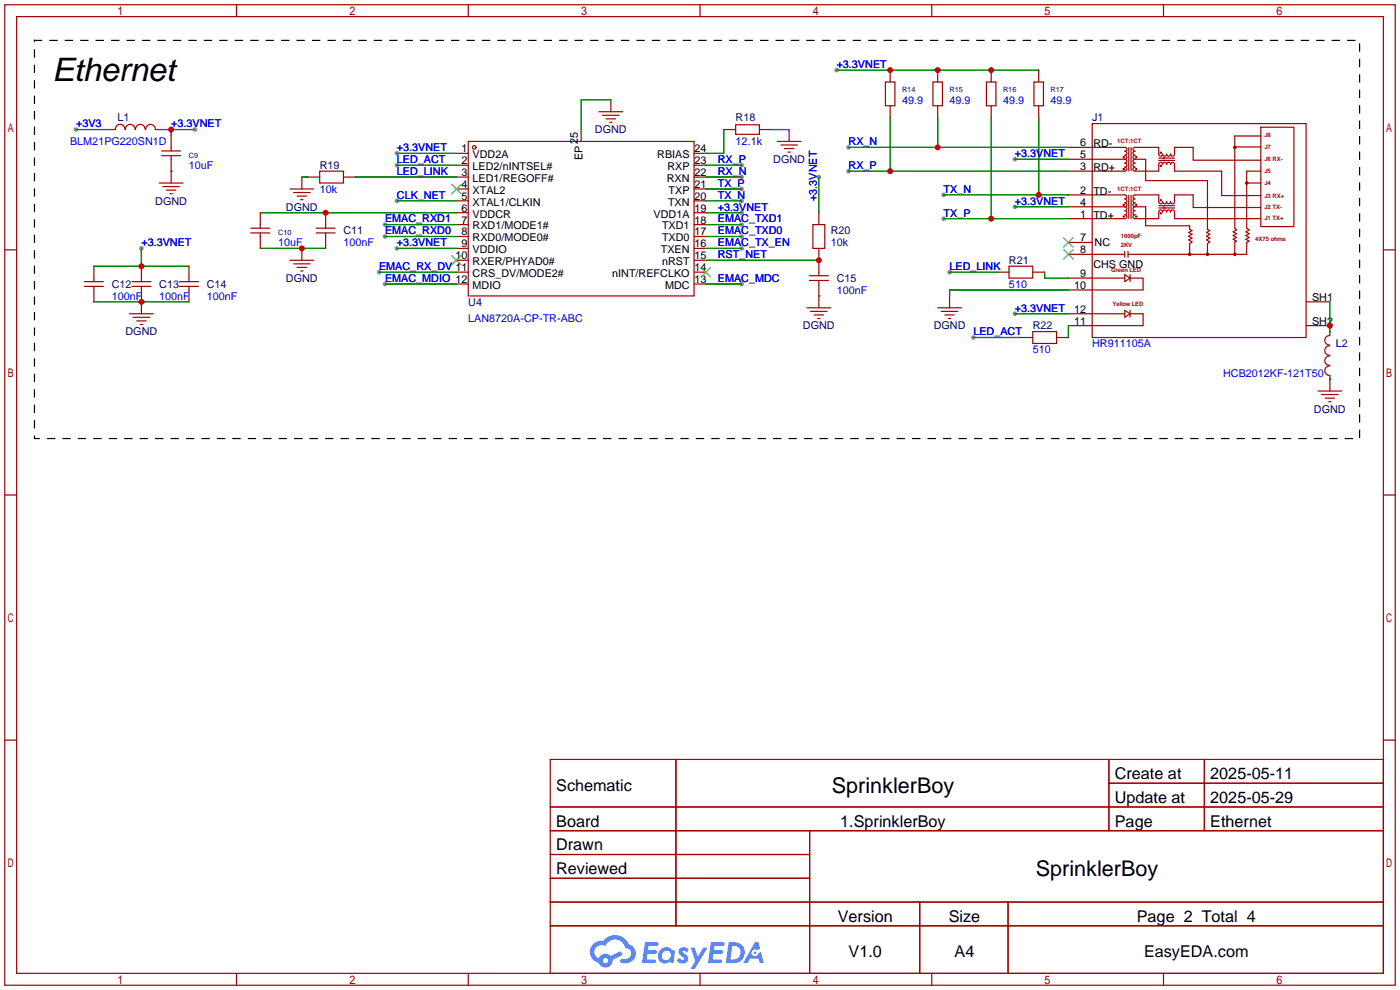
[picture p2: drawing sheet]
<svg xmlns="http://www.w3.org/2000/svg" width="299mm" height="212mm" viewBox="0 0 299 212" stroke-linecap="round" stroke-linejoin="round" font-family="sans-serif">
<g fill="#999">
<circle cx="202.9" cy="58.2" r=".51"/>
<circle cx="208" cy="72.1" r=".51"/>
<circle cx="16.3" cy="27.7" r=".51"/>
<circle cx="41.7" cy="27.7" r=".51"/>
<circle cx="84.8" cy="32.8" r=".51"/>
<circle cx="84.8" cy="35.3" r=".51"/>
<circle cx="216.9" cy="67.1" r=".51"/>
<circle cx="84.8" cy="42.9" r=".51"/>
<circle cx="82.3" cy="48" r=".51"/>
<circle cx="82.3" cy="50.5" r=".51"/>
<circle cx="84.8" cy="53.1" r=".51"/>
<circle cx="81" cy="58.2" r=".51"/>
<circle cx="82.3" cy="60.7" r=".51"/>
<circle cx="158.5" cy="60.7" r=".51"/>
<circle cx="175" cy="37.8" r=".51"/>
<circle cx="158.5" cy="53.1" r=".51"/>
<circle cx="158.5" cy="50.5" r=".51"/>
<circle cx="158.5" cy="48" r=".51"/>
<circle cx="158.5" cy="42.9" r=".51"/>
<circle cx="158.5" cy="40.4" r=".51"/>
<circle cx="158.5" cy="37.8" r=".51"/>
<circle cx="158.5" cy="35.3" r=".51"/>
<circle cx="158.5" cy="45.5" r=".51"/>
<circle cx="30.2" cy="53.1" r=".51"/>
<circle cx="201.7" cy="41.7" r=".51"/>
<circle cx="201.7" cy="46.7" r=".51"/>
<circle cx="178.8" cy="15" r=".51"/>
<circle cx="216.9" cy="44.2" r=".51"/>
<circle cx="216.9" cy="34" r=".51"/>
<circle cx="181.4" cy="31.5" r=".51"/>
<circle cx="181.4" cy="36.6" r=".51"/>
</g>
<g fill="none" stroke="#a10000" stroke-width=".25">
<path d="M1 1h297.2v209.6h-297.2zM3.6 3.6h292.1v204.4h-292.1zM50.5 1v2.6M100.1 1v2.6M149.6 1v2.6M199.1 1v2.6M248.7 1v2.6M1 53.4h2.6M295.7 53.4h2.5M1 105.8h2.6M295.7 105.8h2.5M1 158.2h2.6"/>
<path d="M295.7 158.2h2.5M117.6 162.3h178.1v45.7h-178.1zM117.6 172.5h178.1M117.6 177.5h178.1M144.5 162.3v35.6M173 177.5v30.5M237 162.3v15.2M237 167.4h58.7M257.4 162.3v15.2M117.6 182.6h55.4M117.6 192.8h178.1M117.6 187.7h55.4"/>
<path d="M117.6 197.9h178.1M196.6 192.8v15.2M215.4 192.8v15.2M50.5 208v2.6M100.1 208v2.6M149.6 208v2.6M199.1 208v2.6M248.7 208v2.6"/>
</g>
<g fill="#5487ff">
<path d="M145.3 202.7a1.3 1.3 0 0 1 1.9 .3l-.4 .6a.54 .54 0 0 0-.9-.2l.1 .2a1.34 1.34 0 0 1 .9 1.8 1.47 1.47 0 0 1-2.3-.1l.5-.6 .8 .5a.31 .31 0 0 0 .4-.3 .31 .31 0 0 0-.3-.4 1.12 1.12 0 0 1-.7-1.8z"/>
<path d="M147.6 202.5h.9l.6 2 1.2-2h.9l-2.7 4.6h-.9l1-1.7z"/>
<path d="M137.8 201.4h1.7a1.31 1.31 0 0 1 1.2 .2 .4 .4 0 0 1-.3 .5l-1.8 .1-.1 .9h1.6a.4 .4 0 0 1 .4 .4 .4 .4 0 0 1-.5 .4h-1.6l-.2 1.2h1.4a.46 .46 0 0 1 .5 0 .46 .46 0 0 1 .1 .5l-.4 .2h-2.6z"/>
<path d="M151.9 201.4h1.7a1.32 1.32 0 0 1 1.2 .2 .39 .39 0 0 1-.3 .5l-1.8 .1-.1 .9h1.6a.4 .4 0 0 1 .4 .4 .4 .4 0 0 1-.4 .4h-1.7l-.2 1.2h1.4a.46 .46 0 0 1 .5 0 .46 .46 0 0 1 .1 .5l-.4 .2h-2.6z"/>
<path d="M161.3 201.4h.8l.3 1.3-.6 .4a.75 .75 0 0 0-1.1 .3 .75 .75 0 0 0 .5 1 .75 .75 0 0 0 .9-.7l.5-.2 .6 2.3h-.8l-.3-.9h-1.8l-.5 .9h-1z"/>
<path d="M155.7 201.4l-.6 4.4h1.5a2.27 2.27 0 0 0 2.6-2.2 2.27 2.27 0 0 0-2.7-2.2zM156.5 202.1a1.5 1.5 0 0 1 1.8 1.6 1.5 1.5 0 0 1-1.9 1.4h-.3z"/>
<path d="M141.2 203a1.6 1.6 0 0 0-.3 2.3 1.6 1.6 0 0 0 2.3 .2l.7 .3 .3-2.4-.1-.3-.5-.1a1.58 1.58 0 0 0-2.4 0zM141.8 203.5a.98 .98 0 0 1 1.6 .4 .98 .98 0 0 1-1.1 1.3 .94 .94 0 0 1-.9-.7 .94 .94 0 0 1 .4-1z"/>
<path d="M126.8 201.8a2.37 2.37 0 0 0 1.1 4 1.54 1.54 0 0 0 1.8 1 1.54 1.54 0 0 0 1.2-1.6l2.2-1.1-.5-.8-2 1a1.57 1.57 0 0 0-2.7 .5 1.5 1.5 0 0 1-.7-2.1 1.5 1.5 0 0 1 2.2-.5 2.23 2.23 0 0 1 2.3-1.4 2.23 2.23 0 0 1 2 1.8 1.16 1.16 0 0 1 1.2 1.1 1.16 1.16 0 0 1-1.1 1.2h-.7a.47 .47 0 0 0-.5 .4 .47 .47 0 0 0 .4 .5 2.17 2.17 0 0 0 2.5-.9 2.17 2.17 0 0 0-.3-2.7l-.8-.4a3.2 3.2 0 0 0-5.5-.7l-1.1 .1zM128.8 205.3a.6 .6 0 0 1 1.2 0 .6 .6 0 0 1-1.2 0z"/>
<circle cx="161.4" cy="203.6" r=".28"/>
</g>
<g fill="none" stroke="#a10000" stroke-width=".25">
<path d="M189.2 17.5h2.1v5.1h-2.1zM190.2 15v2.5M199.4 17.5h2v5.1h-2zM200.4 15v2.5M210.8 17.5h2.1v5.1h-2.1zM211.8 15v2.5M221 17.5h2v5.1h-2zM222 15v2.5M23.9 27.7h.7M24.7 27.7a1.01 1.01 0 0 1 1-1.1 1.01 1.01 0 0 1 1 1.1M26.8 27.7a1.01 1.01 0 0 1 1-1.1 1.01 1.01 0 0 1 1 1.1M29 27.7a1.01 1.01 0 0 1 1-1.1 1.01 1.01 0 0 1 1 1.1"/>
<path d="M31.2 27.7a1.01 1.01 0 0 1 1-1.1 1.01 1.01 0 0 1 1 1.1M33.3 27.7h.7M34 39.1h5.1M34.5 33.3h4.1M34.5 32.3h4.1M34.8 39.9h3.6M36.6 29v3.3M36.6 33.3v5.8M64.5 37.8v2.6M65.8 37.8h2.5M68.3 36.6h5.1v2.5h-5.1zM73.4 37.8h2.5"/>
<path d="M97.5 32.8h2.6M97.5 35.3h2.6M97.5 37.8h2.6M100.1 30.2h48.2v33h-48.2zM124.2 27.7v2.5M128 23.9h5.1M128.8 24.6h3.5M129.5 25.4h2.1M130.3 26.2h.5M130.6 21.3v2.6M148.3 32.8h2.6M148.3 35.3h2.6"/>
<path d="M148.3 37.8h2.6M154.7 27.7h2.5M157.2 26.7h5.1v2h-5.1zM162.3 27.7h2.5M166.1 30.2h5.1M166.9 31h3.5M167.6 31.8h2.1M168.4 32.5h.5M168.7 27.7v2.5M190.2 22.6v2.5M200.4 22.6v2.5M211.8 22.6v2.5"/>
<path d="M222 22.6v2.5M228.3 31.5h12.1a.42 .42 0 0 1 .4 .4 .42 .42 0 0 1-.4 .4 .43 .43 0 0 1 .4 .5 .43 .43 0 0 1-.4 .4 .43 .43 0 0 1 .4 .4 .43 .43 0 0 1-.4 .4M228.3 34h12.1M233.4 26.4h45.7v45.7h-45.7zM240.4 34a.42 .42 0 0 1 .4 .5 .42 .42 0 0 1-.4 .4 .43 .43 0 0 1 .4 .4 .43 .43 0 0 1-.4 .4 .43 .43 0 0 1 .4 .4 .43 .43 0 0 1-.4 .5h-12.1M241.2 31.5v5M241.7 31.5v5M242.6 34h2.2M242.6 34a.42 .42 0 0 0-.5 .5 .42 .42 0 0 0 .5 .4 .43 .43 0 0 0-.5 .4 .43 .43 0 0 0 .5 .4 .43 .43 0 0 0-.5 .4 .43 .43 0 0 0 .5 .5h5v-1.5a.42 .42 0 0 1 .5-.4 .42 .42 0 0 1 .4 .4 .43 .43 0 0 1 .4-.4 .43 .43 0 0 1 .4 .4 .43 .43 0 0 1 .5-.4 .43 .43 0 0 1 .4 .4M244.9 34.1v4.5h13.2v10.4l.5 .3-.7 .4 .7 .4-.7 .4 .7 .4-.7 .4 .7 .4-.5 .4v2.3M247.6 34.3h3.4M247.6 33.8h3.4"/>
<path d="M250.2 32.9a.42 .42 0 0 0 .4 .5 .42 .42 0 0 0 .4-.5v-1.4h4v2.7h14.5M250.2 35.1a.42 .42 0 0 1 .4-.4 .42 .42 0 0 1 .4 .4v1.5h10.1v5.2h8.4M250.2 32.9a.43 .43 0 0 1-.4 .5 .43 .43 0 0 1-.5-.5 .43 .43 0 0 1-.4 .5 .43 .43 0 0 1-.4-.5 .42 .42 0 0 1-.4 .5 .42 .42 0 0 1-.5-.5v-1.4h-5a.42 .42 0 0 0-.5 .4 .42 .42 0 0 0 .5 .4 .43 .43 0 0 0-.5 .5 .43 .43 0 0 0 .5 .4 .43 .43 0 0 0-.5 .4 .43 .43 0 0 0 .5 .4M263.9 31.4h5.6M266.4 39.1h3.1M269.5 27.2h7v21.2h-7zM269.5 36.6h-3.1v12.2l.6 .3-.7 .4 .7 .4-.7 .4 .7 .4-.7 .4 .7 .4-.6 .3v2.6h-25.3M269.5 29.1h-5.6v19.7l.4 .3-.7 .4 .7 .4-.7 .4 .7 .4-.7 .4 .7 .4-.4 .2v2.7M20.1 56.9v3.3M30.2 56.9v3.3M35.6 40.6h2M36.3 41.4h.5"/>
<path d="M40.4 56.9v3.3M53.6 49.8h4.1M53.6 48.8h4.1M55.6 45.5v3.3M55.6 49.8v3.3M62 40.4h5.1M62 55.6h5.1M62.7 41.1h3.6M62.7 56.4h3.6M63.5 41.9h2M63.5 57.2h2M64.3 42.7h.5"/>
<path d="M64.3 57.9h.5M64.5 53.1v2.5M67.6 49.8h4M67.6 48.8h4M69.6 45.5v3.3M69.6 49.8v3.3M97.5 40.4h2.6M97.5 42.9h2.6M97.5 45.5h2.6M97.5 48h2.6M97.5 50.5h2.6M97.5 53.1h2.6"/>
<path d="M97.5 55.6h2.6M97.5 58.2h2.6M148.3 40.4h2.6M148.3 42.9h2.6M148.3 45.5h2.6M148.3 48h2.6M148.3 50.5h2.6M148.3 53.1h2.6M148.3 55.6h2.6M148.3 58.2h2.6M173 59.9h4M173 58.9h4"/>
<path d="M173.7 48h2.6v5.1h-2.6zM175 45.5v2.5M175 53.1v5.8M175 59.9v5.9M213.1 58.2h2.5M215.6 56.9h5.1v2.5h-5.1zM220.7 58.2h2.6M228.3 41.7h12.1a.42 .42 0 0 1 .4 .4 .42 .42 0 0 1-.4 .4 .43 .43 0 0 1 .4 .4 .43 .43 0 0 1-.4 .4 .43 .43 0 0 1 .4 .5 .43 .43 0 0 1-.4 .4M228.3 54.4h12.1M228.3 59.4h12.1M228.3 44.2h12.1M228.3 51.8h5.1"/>
<path d="M240.4 44.2a.42 .42 0 0 1 .4 .4 .42 .42 0 0 1-.4 .4 .43 .43 0 0 1 .4 .5 .43 .43 0 0 1-.4 .4 .43 .43 0 0 1 .4 .4 .43 .43 0 0 1-.4 .4h-12.1M240.4 53.7v1.3M240.4 58.7l1.1 .7-1.1 .8zM241.1 53.7v1.3M241.2 41.7v5M241.5 59.4h2.8v2.6h-16M241.5 58.7v1.5M241.7 41.7v5M242.6 44.2h2.2M242.6 44.2a.42 .42 0 0 0-.5 .4 .42 .42 0 0 0 .5 .4 .43 .43 0 0 0-.5 .5 .43 .43 0 0 0 .5 .4 .43 .43 0 0 0-.5 .4 .43 .43 0 0 0 .5 .4h5v-1.4a.42 .42 0 0 1 .5-.4 .42 .42 0 0 1 .4 .4 .43 .43 0 0 1 .4-.4 .43 .43 0 0 1 .4 .4 .43 .43 0 0 1 .5-.4 .43 .43 0 0 1 .4 .4M244.9 44.2v4.1h9.4v.7l.5 .3-.7 .4 .7 .4-.7 .4 .7 .4-.7 .4 .7 .4-.5 .4v2.3M247.6 44.4h3.4"/>
<path d="M247.6 44h3.4M250.2 43.1a.42 .42 0 0 0 .4 .5 .42 .42 0 0 0 .4-.5v-1.4h4v2.7h14.5M250.2 45.3a.42 .42 0 0 1 .4-.4 .42 .42 0 0 1 .4 .4v1.5l18.5-.1M250.2 43.1a.43 .43 0 0 1-.4 .5 .43 .43 0 0 1-.5-.5 .43 .43 0 0 1-.4 .5 .43 .43 0 0 1-.4-.5 .42 .42 0 0 1-.4 .5 .42 .42 0 0 1-.5-.5v-1.4h-5a.42 .42 0 0 0-.5 .4 .42 .42 0 0 0 .5 .4 .43 .43 0 0 0-.5 .4 .43 .43 0 0 0 .5 .4 .43 .43 0 0 0-.5 .5 .43 .43 0 0 0 .5 .4M18 61.2h4.1M18 60.2h4.1M20.1 61.2v3.3M27.7 67.1h5.1M28.2 61.2h4.1M28.2 60.2h4.1M28.4 67.8h3.6M29.2 68.6h2"/>
<path d="M30 69.3h.5M30.2 61.2v5.9M38.4 61.2h4M38.4 60.2h4M40.4 61.2v3.3M97.5 60.7h2.6M148.3 60.7h2.6M172.5 65.8h5M173.2 66.5h3.6M174 67.3h2M174.8 68.1h.5M200.4 65.8h5.1"/>
<path d="M201.2 66.5h3.5M201.9 67.3h2.1M202.7 68.1h.5M202.9 63.2v2.6M218.2 72.1h2.5M220.7 70.9h5.1v2.5h-5.1zM225.8 72.1h2.5M228.3 67.1h12.1M240.4 66.3l1.1 .8-1.1 .7zM241.5 66.3v1.5M241.5 67.1h2.8v2.5h-16M279.1 69.6h5.1"/>
<path d="M279.1 64.5h5.1M284.2 76.1a1.01 1.01 0 0 0-1.1 1 1.01 1.01 0 0 0 1.1 1M284.2 73.9a1.01 1.01 0 0 0-1.1 1 1.01 1.01 0 0 0 1.1 1M284.2 78.2a1.01 1.01 0 0 0-1.1 1 1.01 1.01 0 0 0 1.1 1M284.2 71.7a1.01 1.01 0 0 0-1.1 1 1.01 1.01 0 0 0 1.1 1M284.2 70.9v.7M281.7 83.6h5.1M282.4 84.3h3.6M283.2 85.1h2M284 85.9h.5M284.2 80.3v3.3"/>
<circle cx="101.3" cy="31.5" r=".38"/>
<circle cx="240.2" cy="36.1" r=".13"/>
<circle cx="240.2" cy="33.6" r=".13"/>
<circle cx="242.8" cy="36.1" r=".13"/>
<circle cx="242.8" cy="33.6" r=".13"/>
<circle cx="248.1" cy="32.6" r=".13"/>
<circle cx="248.1" cy="35.4" r=".13"/>
<circle cx="263.9" cy="31.5" r=".25"/>
<circle cx="266.4" cy="39.1" r=".25"/>
<circle cx="240.2" cy="46.3" r=".13"/>
<circle cx="240.2" cy="43.8" r=".13"/>
<circle cx="242.8" cy="46.3" r=".13"/>
<circle cx="242.8" cy="43.8" r=".13"/>
<circle cx="248.1" cy="45.6" r=".13"/>
<circle cx="248.1" cy="42.8" r=".13"/>
<circle cx="254.3" cy="54.4" r=".25"/>
<circle cx="258.1" cy="54.4" r=".25"/>
<circle cx="263.9" cy="54.4" r=".25"/>
</g>
<path d="M96.5 39.4l2.1 2M98.6 39.4l-2.1 2M96.5 54.6l2.1 2M98.6 54.6l-2.1 2M149.9 57.2l2 2M151.9 57.2l-2 2M227.3 50.8l2.1 2M227.3 53.3l2.1 2.1M229.4 50.8l-2.1 2M229.4 53.3l-2.1 2.1" fill="none" stroke="#3c3" stroke-width=".25"/>
<g fill="none" stroke="#008700" stroke-width=".25">
<path d="M178.8 15h43.2M16.3 27.7h7.6M34 27.7h7.7M36.6 36.6h.1M36.6 27.7v1.3M64.5 37.8h1.3M75.9 37.8h21.6M84.8 32.8h12.7M84.8 35.3h12.7M130.6 21.3h-6.4v6.4M150.9 35.3h7.6M150.9 37.8h7.6"/>
<path d="M154.7 27.7v5.1h-3.8M164.8 27.7h3.9M175 37.8v7.7M181.4 31.5h46.9M181.4 36.6h46.9M190.2 25.1v11.5M200.4 25.1v6.4M211.8 25.1v21.6M216.9 34h11.4M222 25.1v16.6M20.1 56.9h20.3M30.2 53.1v3.8"/>
<path d="M55.6 45.5h41.9M55.6 53.1h14M81 58.2h16.5M82.3 48h15.2M82.3 50.5h15.2M84.8 42.9h12.7M84.8 53.1h12.7M150.9 42.9h7.6M150.9 45.5h7.6M150.9 53.1h7.6M150.9 48h7.6M150.9 50.5h7.6"/>
<path d="M150.9 55.6h24.1M150.9 40.4h7.6M201.7 41.7h26.6M201.7 46.7h26.6M202.9 58.2h10.2M216.9 44.2h11.4M223.3 58.2v1.2h5M20.1 64.5h20.3M82.3 60.7h15.2M150.9 60.7h7.6M175 63.2h.1M208 72.1h10.2"/>
<path d="M216.9 67.1h11.4M228.3 69.6v2.5M228.3 62h-25.4v1.2M284.2 64.5v6.4M284.2 81h.1"/>
</g>
<path d="M7.4 8.6h283.2v85.1h-283.2z" fill="none" stroke="#000" stroke-width=".25" stroke-dasharray="1.5 1.8"/>
<g fill="#c00">
<circle cx="36.6" cy="27.7" r=".63"/>
<circle cx="69.6" cy="45.5" r=".63"/>
<circle cx="64.5" cy="53.1" r=".63"/>
<circle cx="175" cy="55.6" r=".63"/>
<circle cx="30.2" cy="64.5" r=".63"/>
<circle cx="30.2" cy="56.9" r=".63"/>
<circle cx="222" cy="41.7" r=".63"/>
<circle cx="211.8" cy="46.7" r=".63"/>
<circle cx="190.2" cy="15" r=".63"/>
<circle cx="200.4" cy="15" r=".63"/>
<circle cx="211.8" cy="15" r=".63"/>
<circle cx="200.4" cy="31.5" r=".63"/>
<circle cx="190.2" cy="36.6" r=".63"/>
<circle cx="284.2" cy="69.6" r=".63"/>
</g>
<text font-size="6.9" x="11.2" y="17.4">Ethernet</text>
<g font-size="4.6">
<text x="177.8" y="169.4">SprinklerBoy</text>
<text x="221.4" y="187.2">SprinklerBoy</text>
</g>
<g font-size="3.5">
<text x="238.3" y="166.5">Create at</text>
<text x="258.7" y="166.5">2025-05-11</text>
<text x="118.9" y="169.1">Schematic</text>
<text x="238.3" y="171.6">Update at</text>
<text x="258.7" y="171.6">2025-05-29</text>
<text x="118.9" y="176.7">Board</text>
<text x="179.6" y="176.7">1.SprinklerBoy</text>
<text x="238.3" y="176.7">Page</text>
<text x="258.7" y="176.7">Ethernet</text>
<text x="118.9" y="181.8">Drawn</text>
<text x="118.9" y="186.8">Reviewed</text>
<text x="179.1" y="197">Version</text>
<text x="202.8" y="197">Size</text>
<text x="243" y="197">Page 2 Total 4</text>
<text x="181.4" y="204.6">V1.0</text>
<text x="204" y="204.6">A4</text>
<text x="244.5" y="204.6">EasyEDA.com</text>
</g>
<g font-size="2.3" fill="#00f">
<text x="178.8" y="14.5">+3.3VNET</text>
<text x="192.8" y="22.1">49.9</text>
<text x="202.9" y="22.1">49.9</text>
<text x="214.4" y="22.1">49.9</text>
<text x="224.5" y="22.1">49.9</text>
<text x="16.3" y="27.2">+3V3</text>
<text x="36.6" y="27.2">+3.3VNET</text>
<text x="15" y="31">BLM21PG220SN1D</text>
<text x="84.8" y="32.3">+3.3VNET</text>
<text x="84.8" y="34.8">LED_ACT</text>
<text x="153.4" y="34.8">RX_P</text>
<text x="157.2" y="31">12.1k</text>
<text x="181.4" y="31">RX_N</text>
<text x="216.9" y="33.6">+3.3VNET</text>
<text x="40.4" y="36.1">10uF</text>
<text x="68.3" y="41.2">10k</text>
<text x="84.8" y="37.4">LED_LINK</text>
<text x="153.4" y="39.9">TX_P</text>
<text x="153.4" y="37.4">RX_N</text>
<text x="181.4" y="36.1">RX_P</text>
<text x="201.7" y="41.2">TX_N</text>
<text x="82.3" y="47.5">EMAC_RXD1</text>
<text x="84.8" y="42.5">CLK_NET</text>
<text x="153.4" y="47.5">EMAC_TXD1</text>
<text x="153.4" y="42.5">TX_N</text>
<text x="153.4" y="45">+3.3VNET</text>
<text x="174.5" y="42.9" transform="rotate(-90 174.5 42.9)">+3.3VNET</text>
<text x="201.7" y="46.3">TX_P</text>
<text x="216.9" y="43.7">+3.3VNET</text>
<text x="30.2" y="52.6">+3.3VNET</text>
<text x="59.4" y="52.6">10uF</text>
<text x="73.4" y="52.6">100nF</text>
<text x="82.3" y="50.1">EMAC_RXD0</text>
<text x="84.8" y="52.6">+3.3VNET</text>
<text x="153.4" y="52.6">EMAC_TX_EN</text>
<text x="153.4" y="50.1">EMAC_TXD0</text>
<text x="177.5" y="52.6">10k</text>
<text x="81" y="57.7">EMAC_RX_DV 11</text>
<text x="153.4" y="55.2">RST_NET</text>
<text x="202.9" y="57.7">LED_LINK</text>
<text x="23.9" y="64.1">100nF</text>
<text x="34" y="64.1">100nF</text>
<text x="44.2" y="64.1">100nF</text>
<text x="82.3" y="60.2">EMAC_MDIO 12</text>
<text x="153.4" y="60.2">EMAC_MDC</text>
<text x="178.8" y="62.8">100nF</text>
<text x="215.6" y="61.5">510</text>
<text x="100.1" y="68.9">LAN8720A-CP-TR-ABC</text>
<text x="208" y="71.7">LED_ACT</text>
<text x="216.9" y="66.6">+3.3VNET</text>
<text x="220.7" y="75.5">510</text>
<text x="233.4" y="74.2">HR911105A</text>
<text x="261.4" y="80.6">HCB2012KF-121T50</text>
</g>
<g font-size="2.3" fill="#000080">
<text x="25.1" y="26">L1</text>
<text x="127.2" y="28.5">DGND</text>
<text x="157.2" y="26">R18</text>
<text x="233.4" y="26">J1</text>
<text x="165.3" y="34.8">DGND</text>
<text x="68.3" y="36.1">R19</text>
<text x="33.2" y="43.7">DGND</text>
<text x="61.1" y="45">DGND</text>
<text x="73.4" y="50.1">C11</text>
<text x="177.5" y="50.1">R20</text>
<text x="215.6" y="56.4">R21</text>
<text x="23.9" y="61.5">C12</text>
<text x="34" y="61.5">C13</text>
<text x="44.2" y="61.5">C14</text>
<text x="61.1" y="60.2">DGND</text>
<text x="100.1" y="65.3">U4</text>
<text x="178.8" y="60.2">C15</text>
<text x="26.8" y="71.7">DGND</text>
<text x="171.6" y="70.4">DGND</text>
<text x="199.5" y="70.4">DGND</text>
<text x="220.7" y="70.4">R22</text>
<text x="285.5" y="74.2">L2</text>
<text x="280.8" y="88.2">DGND</text>
</g>
<g font-size="2.3">
<text x="98.7" y="32.5">1</text>
<text x="98.7" y="35.1">2</text>
<text x="101" y="33.8">VDD2A</text>
<text x="123.5" y="30.7" transform="rotate(-90 123.5 30.7)">25</text>
<text x="124.5" y="34.3" transform="rotate(-90 124.5 34.3)">EP</text>
<text x="140.5" y="33.8">RBIAS</text>
<text x="148.5" y="35.1">23</text>
<text x="148.5" y="32.5">24</text>
<text x="230.9" y="31.3">6</text>
<text x="230.9" y="33.8">5</text>
<text x="233.7" y="31.5">RD-</text>
<text x="98.7" y="37.6">3</text>
<text x="98.7" y="40.2">4</text>
<text x="101" y="36.3">LED2/nINTSEL#</text>
<text x="101" y="38.9">LED1/REGOFF#</text>
<text x="101" y="41.4">XTAL2</text>
<text x="142.5" y="38.9">RXN</text>
<text x="142.6" y="36.3">RXP</text>
<text x="142.9" y="41.4">TXP</text>
<text x="148.5" y="40.2">21</text>
<text x="148.5" y="37.6">22</text>
<text x="230.9" y="36.3">3</text>
<text x="230.9" y="41.4">2</text>
<text x="233.7" y="36.6">RD+</text>
<text x="233.7" y="41.7">TD-</text>
<text x="98.7" y="42.7">5</text>
<text x="98.7" y="45.2">6</text>
<text x="98.7" y="47.8">7</text>
<text x="101" y="44">XTAL1/CLKIN</text>
<text x="101" y="46.5">VDDCR</text>
<text x="139.7" y="46.5">VDD1A</text>
<text x="142.8" y="44">TXN</text>
<text x="148.5" y="47.8">18</text>
<text x="148.5" y="45.2">19</text>
<text x="148.5" y="42.7">20</text>
<text x="230.9" y="46.5">1</text>
<text x="230.9" y="44">4</text>
<text x="233.7" y="46.8">TD+</text>
<text x="98.7" y="50.3">8</text>
<text x="98.7" y="52.9">9</text>
<text x="101" y="49">RXD1/MODE1#</text>
<text x="101" y="51.6">RXD0/MODE0#</text>
<text x="141.5" y="51.6">TXD0</text>
<text x="141.5" y="49">TXD1</text>
<text x="148.5" y="52.9">16</text>
<text x="148.5" y="50.3">17</text>
<text x="230.9" y="51.6">7</text>
<text x="233.9" y="52.6">NC</text>
<text x="97.4" y="55.4">10</text>
<text x="101" y="54.1">VDDIO</text>
<text x="101" y="56.7">RXER/PHYAD0#</text>
<text x="101" y="59.2">CRS_DV/MODE2#</text>
<text x="130.8" y="59.2">nINT/REFCLKO</text>
<text x="141.2" y="54.1">TXEN</text>
<text x="141.5" y="56.7">nRST</text>
<text x="148.5" y="57.9">14</text>
<text x="148.5" y="55.4">15</text>
<text x="230.9" y="54.1">8</text>
<text x="230.9" y="59.2">9</text>
<text x="233.7" y="57.2">CHS GND</text>
<text x="101" y="61.7">MDIO</text>
<text x="142.1" y="61.7">MDC</text>
<text x="148.5" y="60.5">13</text>
<text x="229.6" y="61.7">10</text>
<text x="280.4" y="64.3">SH1</text>
<text x="229.6" y="69.4">11</text>
<text x="229.6" y="66.8">12</text>
<text x="280.4" y="69.4">SH2</text>
</g>
<g font-size="1.6" fill="#000080">
<text x="192.8" y="19.8">R14</text>
<text x="202.9" y="19.8">R15</text>
<text x="214.4" y="19.8">R16</text>
<text x="224.5" y="19.8">R17</text>
<text x="40.4" y="33.7">C9</text>
<text x="59.4" y="50.2">C10</text>
</g>
<g font-size="1.3" fill="#a00000">
<text x="270.3" y="29.4">J8</text>
<text x="238.8" y="30.6">1CT:1CT</text>
<text x="270.3" y="31.9">J7</text>
<text x="270.3" y="34.4">J6 RX-</text>
<text x="238.8" y="40.8">1CT:1CT</text>
<text x="270.3" y="37">J5</text>
<text x="270.3" y="39.6">J4</text>
<text x="270.3" y="42.3">J3 RX+</text>
<text x="270.3" y="44.6">J2 TX-</text>
<text x="270.3" y="46.9">J1 TX+</text>
<text x="239.5" y="51">1000pF</text>
<text x="239.5" y="52.7">2KV</text>
<text x="268.2" y="51.5">4X75 ohms</text>
<text x="237.5" y="58.1">Green LED</text>
<text x="237.8" y="65.4">Yellow LED</text>
</g>
</svg>
